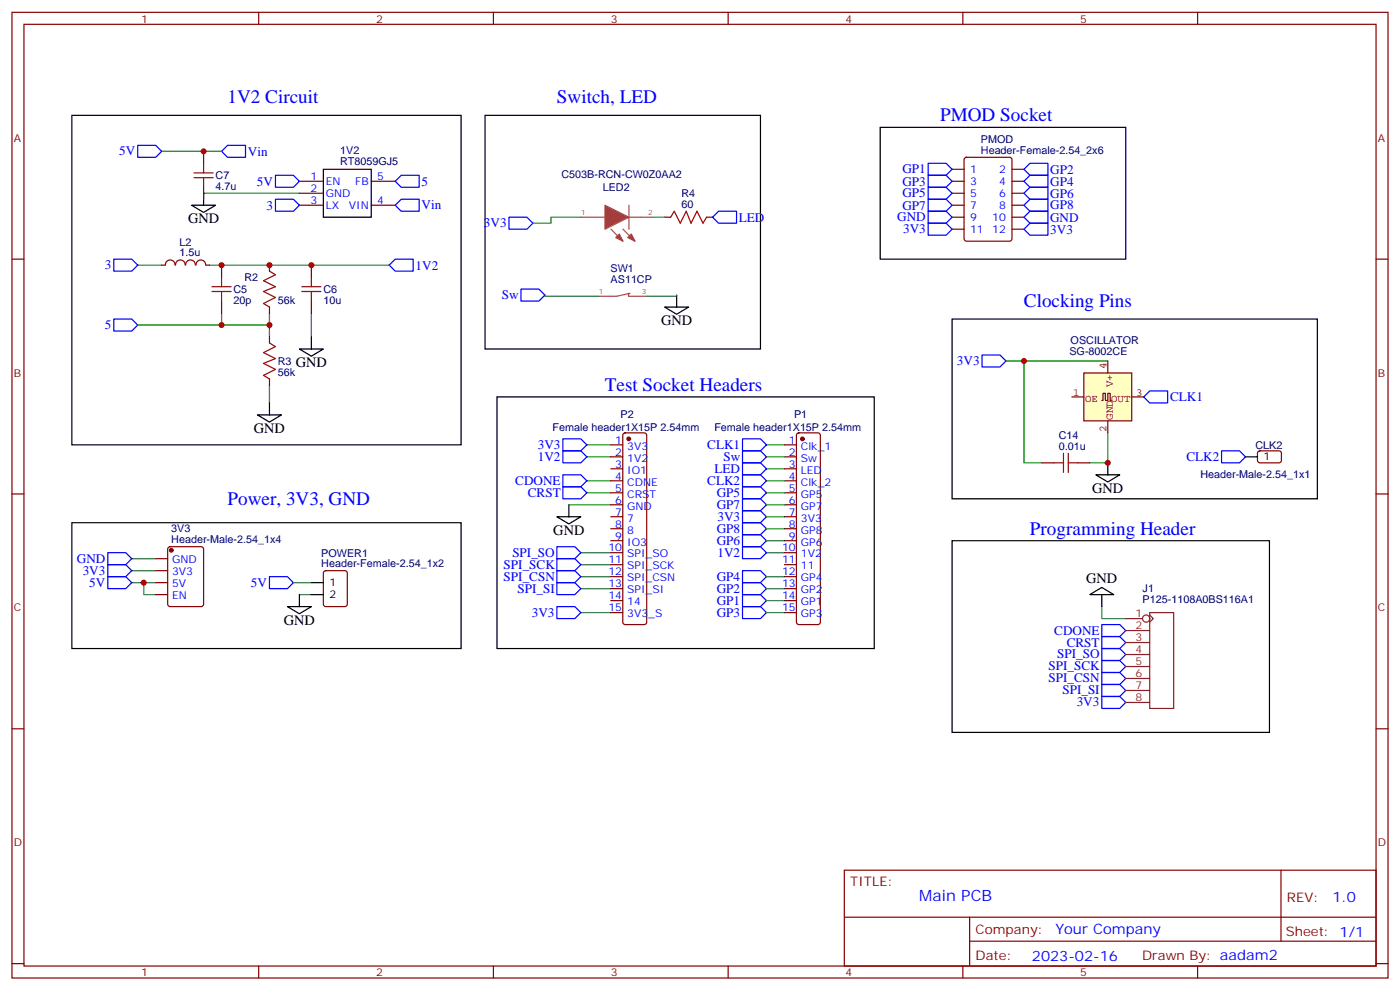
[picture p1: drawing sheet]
<svg xmlns="http://www.w3.org/2000/svg" width="412mm" height="292mm" viewBox="0 0 412 292" stroke-linecap="round" stroke-linejoin="round" font-family="sans-serif">
<g fill="none" stroke="#870000" stroke-width=".35">
<path d="M3.5 3.6h405.4v284.4h-405.4zM7.1 7.2h398.2v277.2h-398.2zM76.2 3.6v3.6M145.3 3.6v3.6M214.5 3.6v3.6M283.6 3.6v3.6M352.8 3.6v3.6M3.5 76.3h3.6M405.3 76.3h3.6M306.9 136.3h3.5M317.5 136.3h3.5M3.5 145.5h3.6"/>
<path d="M405.3 145.5h3.6M3.5 214.6h3.6M405.3 214.6h3.6M248.7 256.2h156.6v28.2h-156.6zM377.3 256.2v20.9M248.7 270.1h156.5M285.6 277.1h119.6M285.6 270.1v14.1M3.5 283.7h3.6M76.2 284.4v3.6M145.3 284.4v3.6M214.5 284.4v3.6"/>
<path d="M283.6 284.4v3.6M352.8 284.4v3.6M405.3 283.7h3.6"/>
</g>
<path d="M280.5 93.9h107.6v53h-107.6zM280.5 159.2h93.4v56.5h-93.4zM321 175.1l3.6-2.1 3.5 2.1zM324.6 175.1v3.5" fill="none" stroke="#000" stroke-width=".35"/>
<path d="M326.3 106.3h-24.7v30h5.3M225.8 131h5.3M326.3 127.5v8.8h-5.3M172.9 141.6h7M172.9 145.1h7M171.1 162.7h8.8M171.1 166.3h8.8M171.1 169.8h8.8M171.1 173.3h8.8M324.6 178.6v3.5h7" fill="none" stroke="#008700" stroke-width=".35"/>
<g fill="none" stroke="#00f" stroke-width=".35">
<path d="M338.7 115.1h5.3v3.5h-5.3l-1.8-1.7zM165.8 139.8h5.3l1.8 1.8-1.8 1.7h-5.3zM218.7 129.2h5.3l1.8 1.8-1.8 1.8h-5.3zM165.8 143.3h5.3l1.8 1.8-1.8 1.8h-5.3zM164 161h5.3l1.8 1.7-1.8 1.8h-5.3zM164 164.5h5.3l1.8 1.8-1.8 1.7h-5.3zM164 168h5.3l1.8 1.8-1.8 1.8h-5.3zM164 171.6h5.3l1.8 1.7-1.8 1.8h-5.3zM324.6 198h5.2l1.8 1.8-1.8 1.7h-5.2zM324.6 194.5h5.2l1.8 1.8-1.8 1.7h-5.2zM324.6 191h5.2l1.8 1.7-1.8 1.8h-5.2zM324.6 187.4h5.2l1.8 1.8-1.8 1.8h-5.2z"/>
<path d="M324.6 183.9h5.2l1.8 1.8-1.8 1.7h-5.2zM324.6 205.1h5.2l1.8 1.7-1.8 1.8h-5.2zM324.6 201.5h5.2l1.8 1.8-1.8 1.8h-5.2z"/>
</g>
<path d="M310.4 136.3h2.9M313.3 133.5v5.6M314.7 136.3h2.8M314.7 133.5v5.6" fill="none" stroke="#a10000" stroke-width=".35"/>
<g fill="none" stroke="#8c2424" stroke-width=".35">
<path d="M331.6 185.7h7.1M331.6 189.2h7.1M331.6 192.7h7.1M331.6 196.3h7.1M331.6 199.8h7.1M331.6 182.1h4.9M338.7 181.1l1 1-1 1.1M338.7 180.4h7v28.2h-7zM331.6 203.3h7.1M331.6 206.8h7.1"/>
<circle cx="337.6" cy="182.1" r="1.06"/>
</g>
<path d="M319.3 109.8h14.1v14.1h-14.1z" fill="#ffffc2" stroke="#850000" stroke-width=".35"/>
<path d="M315.7 116.9h3.6M324.6 117.9h.3v-2.1h.7v2.1h.7v-2.1h.7v2.1h.4M326.3 106.3v3.5M333.4 116.9h3.5M326.3 123.9v3.6" fill="none" stroke="#850000" stroke-width=".35"/>
<g fill="none" stroke="#000" stroke-width=".35">
<path d="M21.2 34h114.6v97h-114.6zM142.9 34h81.1v68.8h-81.1zM259.3 37.5h72.3v38.8h-72.3zM60 56.9v3.5M95.2 49.8h14.2v14.2h-14.2zM56.4 60.4h7.1l-3.5 2.1zM91.7 99.2v3.6M195.8 90.4h7l-3.5 2.1zM199.3 86.9v3.5M79.4 118.6v3.6M88.2 102.8h7l-3.5 2.1zM146.4 116.9h111.1v74.1h-111.1z"/>
<path d="M75.8 122.2h7.1l-3.5 2.1zM322.8 139.8h7l-3.5 2.1zM326.3 136.3v3.5M366.9 134.5h3.5M21.2 153.9h114.6v37.1h-114.6zM164 152.2h7.1l-3.5 2.1zM167.6 148.6v3.6M84.7 178.6h7l-3.5 2.1zM88.2 175.1v3.5M91.7 171.6h3.5M91.7 175.1h3.5"/>
</g>
<g fill="none" stroke="#008700" stroke-width=".35">
<path d="M47.6 44.6h17.7M60 56.9h28.2M40.6 78.1h7M61.7 78.1h53M171.1 64h-8.8v1.7h-5.3M192.3 64h3.5M40.6 95.7h24.7M65.3 92.2v3.5h14.1M79.4 92.2v7M91.7 92.2v7M160.5 86.9v.3h15.9M199.3 86.9v.3h-8.8"/>
<path d="M79.4 113.3v5.3M296.3 106.3h5.3M172.9 134.5h7M172.9 131h7M225.8 138h5.3M225.8 134.5h5.3M167.6 148.6h12.3M225.8 148.6h5.3M225.8 152.2h5.3M225.8 155.7h5.3M225.8 141.6h5.3M225.8 145.1h5.3"/>
<path d="M225.8 159.2h5.3M38.8 168h7.1M38.8 164.5h7.1M38.8 171.6h7.1M42.3 171.6v3.5h3.6M86.4 171.6h5.3M88.2 175.1h3.5M225.8 162.7h5.3M225.8 169.8h5.3M225.8 173.3h5.3M225.8 176.8h5.3M171.1 180.4h8.8"/>
<path d="M225.8 180.4h5.3"/>
</g>
<g fill="none" stroke="#00f" stroke-width=".35">
<path d="M40.6 42.8h5.3l1.7 1.8-1.7 1.7h-5.3zM65.3 44.6l1.7-1.8h5.3v3.5h-5.3zM81.1 51.6h5.3l1.8 1.8-1.8 1.7h-5.3zM81.1 58.7h5.3l1.8 1.7-1.8 1.8h-5.3zM116.4 53.4l1.8-1.8h5.3v3.5h-5.3zM273.4 58.7h5.3l1.8 1.7-1.8 1.8h-5.3zM273.4 55.1h5.3l1.8 1.8-1.8 1.8h-5.3zM273.4 51.6h5.3l1.8 1.8-1.8 1.7h-5.3zM273.4 48.1h5.3l1.8 1.7-1.8 1.8h-5.3zM301.6 53.4l1.8-1.8h5.3v3.5h-5.3zM303.4 55.1h5.3v3.6h-5.3l-1.8-1.8zM303.4 48.1h5.3v3.5h-5.3l-1.8-1.8z"/>
<path d="M33.5 76.3h5.3l1.8 1.8-1.8 1.7h-5.3zM114.7 78.1l1.7-1.8h5.3v3.5h-5.3zM116.4 60.4l1.8-1.7h5.3v3.5h-5.3zM149.9 64h5.3l1.8 1.7-1.8 1.8h-5.3zM209.9 64l1.8-1.8h5.3v3.5h-5.3zM273.4 65.7h5.3l1.8 1.8-1.8 1.8h-5.3zM273.4 62.2h5.3l1.8 1.8-1.8 1.7h-5.3zM301.6 60.4l1.8-1.7h5.3v3.5h-5.3zM303.4 65.7h5.3v3.6h-5.3l-1.8-1.8zM303.4 62.2h5.3v3.5h-5.3l-1.8-1.7zM33.5 93.9h5.3l1.8 1.8-1.8 1.8h-5.3zM153.5 85.1h5.2l1.8 1.8-1.8 1.8h-5.2z"/>
<path d="M289.3 104.5h5.3l1.7 1.8-1.7 1.8h-5.3zM165.8 132.8h5.3l1.8 1.7-1.8 1.8h-5.3zM165.8 129.2h5.3l1.8 1.8-1.8 1.8h-5.3zM218.7 136.3h5.3l1.8 1.7-1.8 1.8h-5.3zM218.7 132.8h5.3l1.8 1.7-1.8 1.8h-5.3zM218.7 139.8h5.3l1.8 1.8-1.8 1.7h-5.3zM359.8 132.8h5.3l1.8 1.7-1.8 1.8h-5.3zM218.7 150.4h5.3l1.8 1.8-1.8 1.7h-5.3zM218.7 157.4h5.3l1.8 1.8-1.8 1.8h-5.3zM218.7 153.9h5.3l1.8 1.8-1.8 1.7h-5.3zM218.7 146.9h5.3l1.8 1.7-1.8 1.8h-5.3zM218.7 143.3h5.3l1.8 1.8-1.8 1.8h-5.3z"/>
<path d="M31.7 162.7h5.3l1.8 1.8-1.8 1.8h-5.3zM31.7 166.3h5.3l1.8 1.7-1.8 1.8h-5.3zM31.7 169.8h5.3l1.8 1.8-1.8 1.7h-5.3zM79.4 169.8h5.3l1.7 1.8-1.7 1.7h-5.3zM164 178.6h5.3l1.8 1.8-1.8 1.7h-5.3zM218.7 161h5.3l1.8 1.7-1.8 1.8h-5.3zM218.7 178.6h5.3l1.8 1.8-1.8 1.7h-5.3zM218.7 175.1h5.3l1.8 1.7-1.8 1.8h-5.3zM218.7 171.6h5.3l1.8 1.7-1.8 1.8h-5.3zM218.7 168h5.3l1.8 1.8-1.8 1.8h-5.3z"/>
</g>
<g fill="none" stroke="#870000" stroke-width=".35">
<path d="M60 44.6v3.5M60 55.1v3.6M88.2 53.4h7M88.2 56.9h7M109.4 53.4h7M280.5 53.4h3.5M280.5 56.9h3.5M280.5 49.8h3.5M284.2 46.5l.5-.2h12.7l.6 .5 .1 23.5-.5 .7h-12.9l-.7-.4v-23.6zM298.1 53.4h3.5M298.1 56.9h3.5M298.1 49.8h3.5"/>
<path d="M47.6 78.1h1.1M48.7 78a1.41 1.41 0 0 1 1.4-1.5 1.41 1.41 0 0 1 1.4 1.5M51.7 78a1.41 1.41 0 0 1 1.4-1.5 1.41 1.41 0 0 1 1.4 1.5M54.7 78a1.41 1.41 0 0 1 1.4-1.5 1.41 1.41 0 0 1 1.4 1.5M57.7 78a1.41 1.41 0 0 1 1.5-1.5 1.41 1.41 0 0 1 1.4 1.5M60.7 78.1h1M65.3 78.1v3.5M79.4 78.1v1.7M88.2 60.4h7M91.7 78.1v3.5M109.4 60.4h7M195.8 64h1.8"/>
<path d="M208.1 64h1.8M280.5 60.4h3.5M280.5 64h3.5M280.5 67.5h3.5M298.1 60.4h3.5M298.1 64h3.5M298.1 67.5h3.5M65.3 88.7v3.5M79.4 90.4v1.8M79.4 99.2v1.8M91.7 88.7v3.5M79.4 111.6v1.7"/>
<path d="M179.9 131h3.5M179.9 134.5h3.5M179.9 138h3.5M183.7 127.7l.4-.2h5.7l.5 .2 .2 .5v55l-.2 .5-.5 .2h-5.7l-.4-.2-.3-.5v-55zM231.1 131h3.5M231.1 134.5h3.5M231.1 138h3.5M234.8 127.7l.5-.2h5.6l.5 .2 .3 .5v55l-.3 .5-.5 .2h-5.6l-.5-.2-.2-.5v-55zM370.7 133l.4-.2h5.9l.5 .7-.1 2.3-.6 .5-6-.1-.4-.6v-2.1zM179.9 141.6h3.5M179.9 145.1h3.5M179.9 148.6h3.5"/>
<path d="M179.9 152.2h3.5M179.9 155.7h3.5M179.9 159.2h3.5M231.1 141.6h3.5M231.1 145.1h3.5M231.1 148.6h3.5M231.1 152.2h3.5M231.1 155.7h3.5M231.1 159.2h3.5M45.9 164.5h3.5M45.9 168h3.5M45.9 171.6h3.5"/>
<path d="M45.9 175.1h3.5M49.6 161.2l.5-.2h9.2l.6 .4 .1 16.5-.5 .7h-9.4l-.7-.5v-16.4zM95.5 168.2l.5-.2h5.6l.7 .5v9.4l-.5 .7h-5.8l-.7-.5-.1-9.4zM179.9 162.7h3.5M179.9 166.3h3.5M179.9 169.8h3.5M179.9 173.3h3.5M179.9 176.8h3.5M231.1 162.7h3.5M231.1 166.3h3.5M231.1 169.8h3.5M231.1 173.3h3.5"/>
<path d="M231.1 176.8h3.5M179.9 180.4h3.5M231.1 180.4h3.5"/>
</g>
<g fill="none" stroke="#a10000" stroke-width=".35">
<path d="M57.1 52.3h5.7M57.1 50.9h5.7M60 48.1v2.8M60 52.3v2.8M79.4 79.8l1.7 1.1-3.5 1.8 3.5 1.7-3.5 1.4 3.5 1.8-3.5 1.8 1.8 1M197.6 64l1-1.8 1.8 3.5 1.7-3.5 1.5 3.5 1.7-3.5 1.8 3.5 1-1.7M62.4 85.8h5.7M62.4 84.4h5.7M65.3 81.6v2.8M65.3 85.8v2.9M88.9 85.8h5.6M88.9 84.4h5.6"/>
<path d="M91.7 81.6v2.8M91.7 85.8v2.9M79.4 101l1.7 1.1-3.5 1.7 3.5 1.8-3.5 1.4 3.5 1.8-3.5 1.7 1.8 1.1"/>
</g>
<g fill="#870000" stroke="#870000" stroke-width=".35">
<circle cx="50.4" cy="162" r=".53"/>
<circle cx="185.2" cy="129.2" r=".53"/>
<circle cx="236.4" cy="129.2" r=".53"/>
</g>
<path d="M171.1 64h3.5M174.7 64h3.5M180 67.5l3.5 3.5M183.5 67.5l3.5 3.5M185.3 60.4v7.1M185.3 64h7M185.2 86.4v.8h1.7M185.6 86.4l-4 .8h-5.2M187 87.2h3.5" fill="none" stroke="#a64a4a" stroke-width=".35"/>
<g fill="#a64a4a" stroke="#a64a4a" stroke-width=".35">
<path d="M178.2 60.4l7.1 3.6-7.1 3.5z"/>
<path d="M184.9 70l1.1-1.1 1 2.1z"/>
<path d="M181.4 70l1-1.1 1.1 2.1z"/>
</g>
<g fill="#c00">
<circle cx="42.3" cy="171.6" r=".88"/>
<circle cx="60" cy="44.6" r=".88"/>
<circle cx="91.7" cy="78.1" r=".88"/>
<circle cx="79.4" cy="78.1" r=".88"/>
<circle cx="65.3" cy="78.1" r=".88"/>
<circle cx="65.3" cy="95.7" r=".88"/>
<circle cx="79.4" cy="95.7" r=".88"/>
<circle cx="301.6" cy="106.3" r=".88"/>
<circle cx="326.3" cy="136.3" r=".88"/>
</g>
<g font-size="5.6" fill="#00f">
<text x="67" y="30.4">1V2 Circuit</text>
<text x="164" y="30.4">Switch, LED</text>
<text x="276.9" y="35.7">PMOD Socket</text>
<text x="301.6" y="90.4">Clocking Pins</text>
<text x="178.2" y="115.1">Test Socket Headers</text>
<text x="67" y="148.6">Power, 3V3, GND</text>
<text x="303.4" y="157.4">Programming Header</text>
</g>
<text font-size="4.6" fill="#00f" x="270.8" y="265.3">Main PCB</text>
<g font-size="4.2">
<text x="55.4" y="65.7">GND</text>
<text x="194.7" y="95.7">GND</text>
<text x="87.1" y="108.1">GND</text>
<text x="74.8" y="127.5">GND</text>
<text x="321.7" y="145.1">GND</text>
<text x="163" y="157.4">GND</text>
<text x="319.9" y="171.7">GND</text>
<text x="83.6" y="183.9">GND</text>
</g>
<g font-size="4.2" fill="#00f">
<text x="392.5" y="265.5">1.0</text>
<text x="310.9" y="275">Your Company</text>
<text x="304" y="282.9">2023-02-16</text>
</g>
<g font-size="3.9" fill="#00f">
<text x="35.1" y="45.7">5V</text>
<text x="73" y="45.8">Vin</text>
<text x="265.8" y="51.1">GP1</text>
<text x="309.4" y="51.1">GP2</text>
<text x="75.7" y="54.6">5V</text>
<text x="124.2" y="54.7">5</text>
<text x="265.8" y="58.1">GP5</text>
<text x="265.8" y="54.6">GP3</text>
<text x="309.4" y="58.2">GP6</text>
<text x="309.4" y="54.6">GP4</text>
<text x="78.5" y="61.7">3</text>
<text x="124.2" y="61.7">Vin</text>
<text x="217.7" y="65.3">LED</text>
<text x="264.3" y="65.2">GND</text>
<text x="265.8" y="61.7">GP7</text>
<text x="309.3" y="65.3">GND</text>
<text x="309.4" y="61.6">GP8</text>
<text x="142.6" y="67">3V3</text>
<text x="266" y="68.7">3V3</text>
<text x="309.4" y="68.8">3V3</text>
<text x="30.9" y="79.3">3</text>
<text x="122.4" y="79.4">1V2</text>
<text x="147.8" y="88.1">Sw</text>
<text x="30.9" y="97">5</text>
<text x="281.9" y="107.5">3V3</text>
<text x="344.7" y="118.1">CLK1</text>
<text x="158.4" y="135.8">1V2</text>
<text x="158.4" y="132.2">3V3</text>
<text x="208.4" y="132.2">CLK1</text>
<text x="213.1" y="135.8">Sw</text>
<text x="349.5" y="135.8">CLK2</text>
<text x="151.8" y="142.7">CDONE</text>
<text x="208.4" y="142.8">CLK2</text>
<text x="210.5" y="139.2">LED</text>
<text x="155.5" y="146.3">CRST</text>
<text x="211.1" y="149.9">GP7</text>
<text x="211.1" y="146.4">GP5</text>
<text x="211.3" y="153.4">3V3</text>
<text x="211.1" y="160.5">GP6</text>
<text x="211.1" y="157">GP8</text>
<text x="22.7" y="165.8">GND</text>
<text x="148.4" y="167.4">SPI_SCK</text>
<text x="150.9" y="163.9">SPI_SO</text>
<text x="211.3" y="164">1V2</text>
<text x="24.4" y="169.3">3V3</text>
<text x="26.3" y="172.8">5V</text>
<text x="73.9" y="172.8">5V</text>
<text x="148.4" y="171">SPI_CSN</text>
<text x="211.1" y="171.1">GP4</text>
<text x="152.4" y="174.5">SPI_SI</text>
<text x="211.1" y="178.1">GP1</text>
<text x="211.1" y="174.6">GP2</text>
<text x="156.7" y="181.6">3V3</text>
<text x="211.1" y="181.6">GP3</text>
<text x="310.5" y="186.8">CDONE</text>
<text x="314.2" y="190.4">CRST</text>
<text x="308.9" y="197.4">SPI_SCK</text>
<text x="311.4" y="193.9">SPI_SO</text>
<text x="308.9" y="200.9">SPI_CSN</text>
<text x="312.9" y="204.5">SPI_SI</text>
<text x="317.2" y="208">3V3</text>
</g>
<g font-size="3.9" fill="#800">
<text x="250.5" y="260.8">TITLE:</text>
<text x="379.1" y="265.5">REV:</text>
<text x="287.4" y="275">Company:</text>
<text x="378.7" y="275.6">Sheet: 1/1</text>
<text x="287.4" y="282.7">Date:</text>
<text x="336.4" y="282.8">Drawn By: aadam2</text>
</g>
<g font-size="3.2" fill="#800">
<text x="41.6" y="6.6">1</text>
<text x="110.8" y="6.6">2</text>
<text x="179.9" y="6.6">3</text>
<text x="249.1" y="6.6">4</text>
<text x="318.2" y="6.6">5</text>
<text x="4.1" y="41.7">A</text>
<text x="405.9" y="41.7">A</text>
<text x="4.1" y="110.9">B</text>
<text x="405.9" y="110.9">B</text>
<text x="4.1" y="180">C</text>
<text x="405.9" y="180">C</text>
<text x="4.1" y="249.2">D</text>
<text x="405.9" y="249.2">D</text>
<text x="41.6" y="287.4">1</text>
<text x="110.8" y="287.4">2</text>
<text x="179.9" y="287.4">3</text>
<text x="249.1" y="287.4">4</text>
<text x="318.2" y="287.4">5</text>
</g>
<g font-size="3.2" fill="#000080">
<text x="100.2" y="45.4">1V2</text>
<text x="288.9" y="42.1">PMOD</text>
<text x="288.9" y="45.3">Header-Female-2.54_2x6</text>
<text x="63.5" y="52.7">C7</text>
<text x="100.2" y="48.6">RT8059GJ5</text>
<text x="165.4" y="52.4">C503B-RCN-CW0Z0AA2</text>
<text x="63.5" y="55.9">4.7u</text>
<text x="177.6" y="56.1">LED2</text>
<text x="200.7" y="57.9">R4</text>
<text x="200.7" y="61.1">60</text>
<text x="52.8" y="75.5">1.5u</text>
<text x="52.8" y="72.3">L2</text>
<text x="72" y="82.7">R2</text>
<text x="179.9" y="83.4">AS11CP</text>
<text x="179.9" y="80.2">SW1</text>
<text x="68.8" y="89.4">20p</text>
<text x="68.8" y="86.2">C5</text>
<text x="81.8" y="89.4">56k</text>
<text x="95.2" y="89.4">10u</text>
<text x="95.2" y="86.2">C6</text>
<text x="315.4" y="101.4">OSCILLATOR</text>
<text x="81.8" y="107.4">R3</text>
<text x="315" y="104.5">SG-8002CE</text>
<text x="81.8" y="110.6">56k</text>
<text x="182.8" y="123.1">P2</text>
<text x="233.9" y="123.1">P1</text>
<text x="162.8" y="126.8">Female header1X15P 2.54mm</text>
<text x="210.4" y="126.8">Female header1X15P 2.54mm</text>
<text x="311.9" y="129.2">C14</text>
<text x="311.9" y="132.4">0.01u</text>
<text x="369.8" y="132.1">CLK2</text>
<text x="353.6" y="140.9">Header-Male-2.54_1x1</text>
<text x="50.5" y="159.9">Header-Male-2.54_1x4</text>
<text x="50.5" y="156.7">3V3</text>
<text x="94.6" y="167">Header-Female-2.54_1x2</text>
<text x="94.6" y="163.9">POWER1</text>
<text x="336.6" y="177.6">P125-1108A0BS116A1</text>
<text x="336.6" y="174.4">J1</text>
</g>
<g font-size="3.2" fill="#00f">
<text x="91.5" y="53">1</text>
<text x="111.1" y="53">5</text>
<text x="285.8" y="50.9">1</text>
<text x="294.3" y="50.9">2</text>
<text x="91.5" y="56.6">2</text>
<text x="96" y="54.4">EN</text>
<text x="96" y="58">GND</text>
<text x="104.7" y="54.4">FB</text>
<text x="285.8" y="54.4">3</text>
<text x="285.8" y="58">5</text>
<text x="294.3" y="54.4">4</text>
<text x="294.3" y="58">6</text>
<text x="91.5" y="60.1">3</text>
<text x="96" y="61.5">LX</text>
<text x="102.8" y="61.5">VIN</text>
<text x="111.1" y="60.1">4</text>
<text x="285.8" y="61.5">7</text>
<text x="285.8" y="65">9</text>
<text x="292.3" y="65">10</text>
<text x="294.3" y="61.5">8</text>
<text x="285.8" y="68.5">11</text>
<text x="292.3" y="68.5">12</text>
<text x="181.3" y="130.6">1</text>
<text x="232.4" y="130.6">1</text>
<text x="181.3" y="134.2">2</text>
<text x="181.3" y="137.7">3</text>
<text x="184.7" y="132.4">3V3</text>
<text x="184.7" y="135.9">1V2</text>
<text x="232.4" y="134.2">2</text>
<text x="232.4" y="137.7">3</text>
<text x="235.9" y="132.4">Clk_1</text>
<text x="235.9" y="135.9">Sw</text>
<text x="181.3" y="141.2">4</text>
<text x="184.7" y="139.5">IO1</text>
<text x="184.7" y="143">CDNE</text>
<text x="232.4" y="141.2">4</text>
<text x="235.9" y="139.5">LED</text>
<text x="235.9" y="143">Clk_2</text>
<text x="181.3" y="144.7">5</text>
<text x="181.3" y="148.3">6</text>
<text x="184.7" y="146.5">CRST</text>
<text x="232.4" y="144.7">5</text>
<text x="232.4" y="148.3">6</text>
<text x="235.9" y="146.5">GP5</text>
<text x="181.3" y="151.8">7</text>
<text x="181.3" y="155.3">8</text>
<text x="184.7" y="150">GND</text>
<text x="184.7" y="153.6">7</text>
<text x="232.4" y="151.8">7</text>
<text x="232.4" y="155.3">8</text>
<text x="235.9" y="150">GP7</text>
<text x="235.9" y="153.6">3V3</text>
<text x="181.3" y="158.9">9</text>
<text x="184.7" y="157.1">8</text>
<text x="184.7" y="160.6">IO3</text>
<text x="232.4" y="158.9">9</text>
<text x="235.9" y="157.1">GP8</text>
<text x="235.9" y="160.6">GP6</text>
<text x="50.7" y="165.9">GND</text>
<text x="179.2" y="162.4">10</text>
<text x="179.2" y="165.9">11</text>
<text x="184.7" y="164.1">SPI_SO</text>
<text x="184.7" y="167.7">SPI_SCK</text>
<text x="230.4" y="162.4">10</text>
<text x="230.4" y="165.9">11</text>
<text x="235.9" y="164.1">1V2</text>
<text x="235.9" y="167.7">11</text>
<text x="50.7" y="169.4">3V3</text>
<text x="50.7" y="173">5V</text>
<text x="179.2" y="169.4">12</text>
<text x="179.2" y="173">13</text>
<text x="184.7" y="171.2">SPI_CSN</text>
<text x="230.4" y="169.4">12</text>
<text x="230.4" y="173">13</text>
<text x="235.9" y="171.2">GP4</text>
<text x="50.7" y="176.5">EN</text>
<text x="179.2" y="176.5">14</text>
<text x="184.7" y="174.7">SPI_SI</text>
<text x="184.7" y="178.3">14</text>
<text x="230.4" y="176.5">14</text>
<text x="235.9" y="174.7">GP2</text>
<text x="235.9" y="178.3">GP1</text>
<text x="179.2" y="180">15</text>
<text x="184.7" y="181.8">3V3_S</text>
<text x="230.4" y="180">15</text>
<text x="235.9" y="181.8">GP3</text>
</g>
<g font-size="3.2" fill="#840000">
<text x="326" y="108.5" transform="rotate(-90 326 108.5)">4</text>
<text x="327.8" y="114" transform="rotate(-90 327.8 114)">V+</text>
<text x="316.1" y="116.5">1</text>
<text x="319.6" y="118.4">OE</text>
<text x="327.3" y="118.4">OUT</text>
<text x="334.6" y="116.5">3</text>
<text x="327.8" y="123.6" transform="rotate(-90 327.8 123.6)">GND</text>
<text x="326" y="127.1" transform="rotate(-90 326 127.1)">2</text>
</g>
<g font-size="3.2">
<text x="372.2" y="135.6">1</text>
<text x="97" y="172.6">1</text>
<text x="97" y="176.1">2</text>
</g>
<g font-size="3.2" fill="#8d2323">
<text x="334.5" y="185.3">2</text>
<text x="334.5" y="181.8">1</text>
<text x="334.5" y="188.8">3</text>
<text x="334.5" y="192.4">4</text>
<text x="334.5" y="195.9">5</text>
<text x="334.5" y="199.4">6</text>
<text x="334.5" y="203">7</text>
<text x="334.5" y="206.5">8</text>
</g>
<g font-size="2.1" fill="#a54b4b">
<text x="171.2" y="63.3">1</text>
<text x="190.9" y="63.3">2</text>
<text x="176.4" y="86.5">1</text>
<text x="189.1" y="86.5">3</text>
</g>
</svg>
